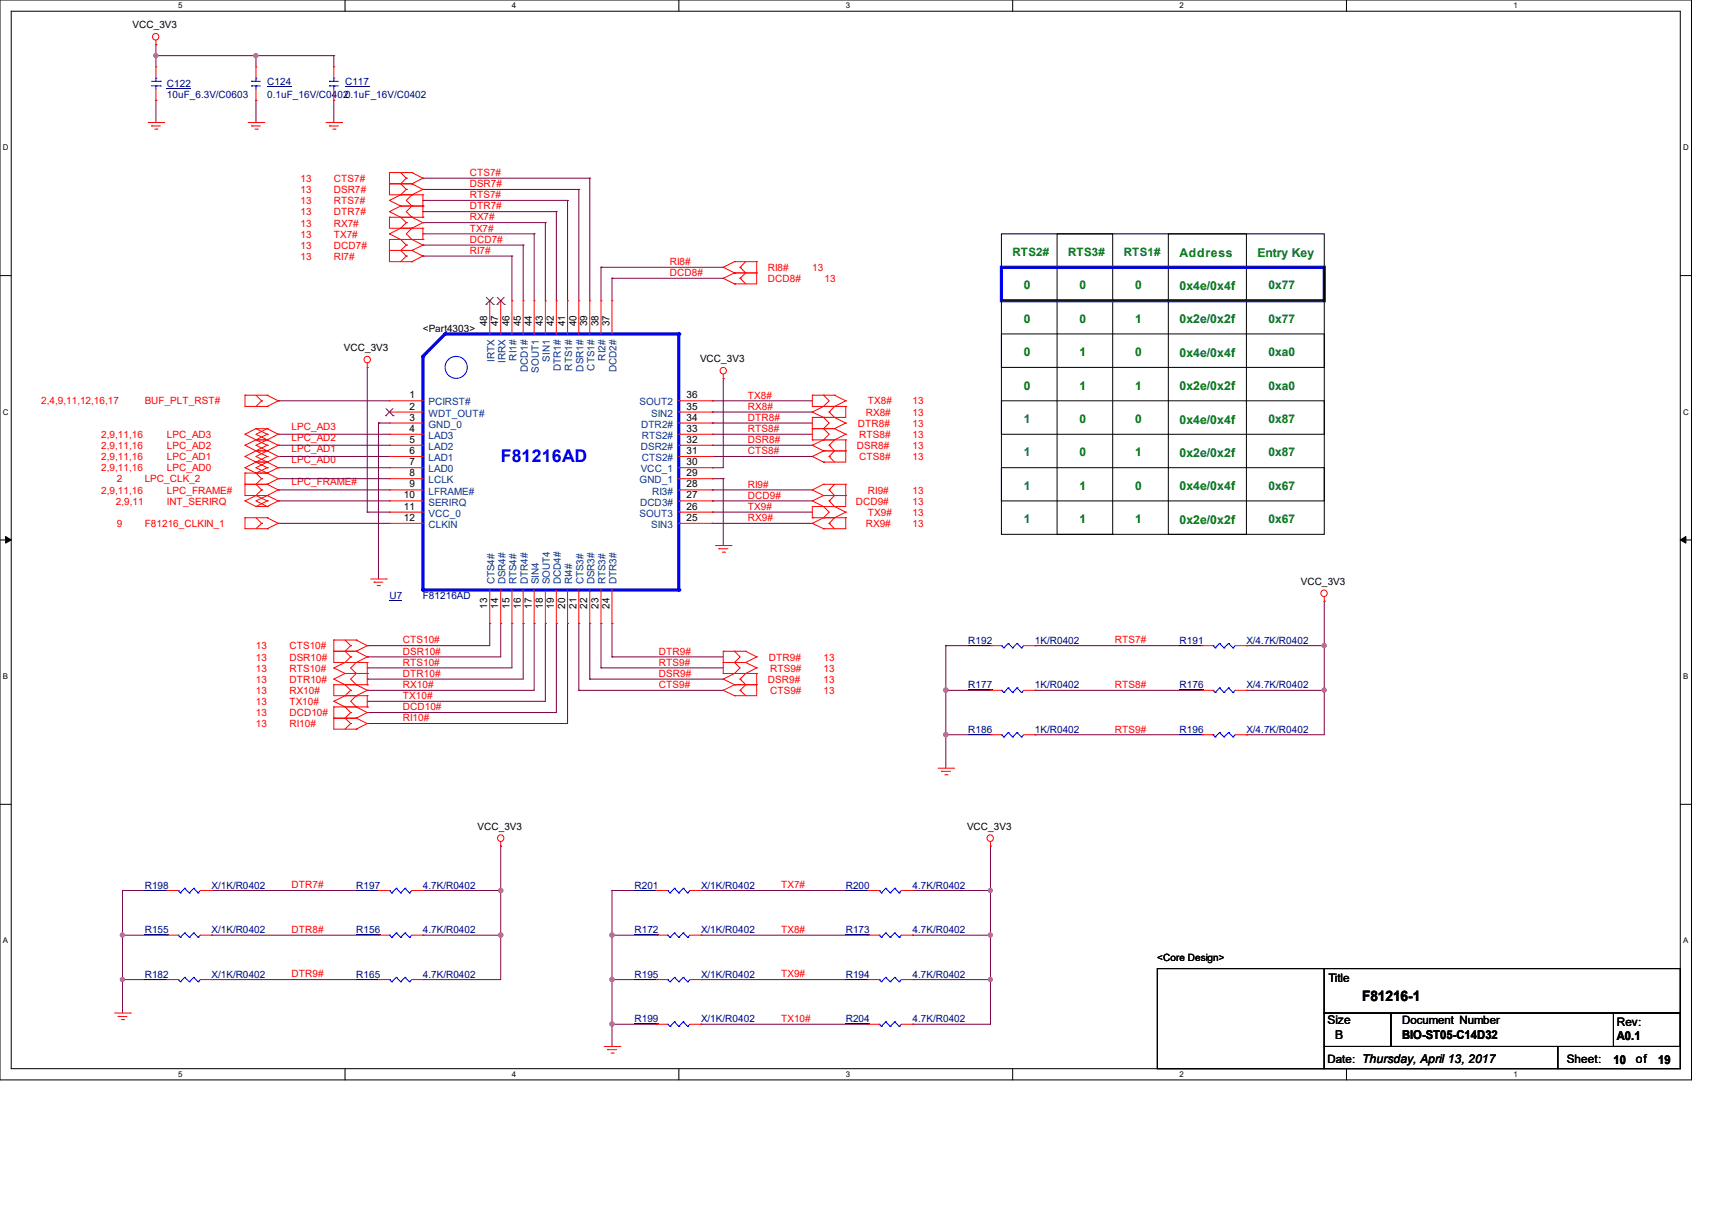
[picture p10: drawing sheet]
<svg xmlns="http://www.w3.org/2000/svg" width="297mm" height="210mm" viewBox="0 0 297 210" stroke-linecap="round" stroke-linejoin="round" font-family="sans-serif">
<path d="M0 0h293.5v187.3h-293.5zM1.9 1.9h289.6v183.4h-289.6z" fill="none" stroke="#000" stroke-width=".17"/>
<g fill="#fff">
<path d="M30.9 .2h.8v1.5h-.8z"/>
<path d="M30.9 185.5h.8v1.6h-.8z"/>
</g>
<path d="M59.9 0v1.9M59.9 185.3v2" fill="none" stroke="#000" stroke-width=".17"/>
<g fill="#fff">
<path d="M88.8 .2h.8v1.5h-.8z"/>
<path d="M88.8 185.5h.8v1.6h-.8z"/>
</g>
<path d="M117.8 0v1.9M117.8 185.3v2" fill="none" stroke="#000" stroke-width=".17"/>
<g fill="#fff">
<path d="M146.7 .2h.8v1.5h-.8z"/>
<path d="M146.7 185.5h.8v1.6h-.8z"/>
</g>
<path d="M175.7 0v1.9M175.7 185.3v2" fill="none" stroke="#000" stroke-width=".17"/>
<g fill="#fff">
<path d="M204.6 .2h.8v1.5h-.8z"/>
<path d="M204.6 185.5h.8v1.6h-.8z"/>
</g>
<path d="M233.6 0v1.9M233.6 185.3v2" fill="none" stroke="#000" stroke-width=".17"/>
<g fill="#fff">
<path d="M262.6 .2h.7v1.5h-.7z"/>
<path d="M262.6 185.5h.7v1.6h-.7z"/>
<path d="M.5 24.8h1v1.6h-1z"/>
<path d="M292 24.8h1v1.6h-1z"/>
<path d="M.5 70.7h1v1.5h-1z"/>
<path d="M292 70.7h1v1.5h-1z"/>
</g>
<path d="M0 47.8h1.9M291.5 47.8h2" fill="none" stroke="#000" stroke-width=".17"/>
<g fill="#fff">
<path d="M.5 116.5h.9v1.6h-.9z"/>
<path d="M292 116.5h.9v1.6h-.9z"/>
</g>
<path d="M0 93.6h1.9M291.5 93.6h2" fill="none" stroke="#000" stroke-width=".17"/>
<path d="M1 93l.9 .6-.9 .6zM291.5 93.6l1-.6v1.2z" fill="#000" stroke="#000" stroke-width=".17"/>
<g fill="#fff">
<path d="M.5 162.4h.9v1.5h-.9z"/>
<path d="M292 162.4h.9v1.5h-.9z"/>
</g>
<g fill="none" stroke="#000" stroke-width=".17">
<path d="M173.7 57.9h56v5.8h-56zM173.7 40.6h56v52.1h-56zM173.7 46.4h56v5.8h-56zM183.4 40.6h9.6v52.1h-9.6zM202.7 40.6h13.5v52.1h-13.5zM173.7 69.5h56v5.8h-56zM173.7 81.1h56v5.8h-56zM0 139.5h1.9M291.5 139.5h2M200.8 168h28.9v17.3h-28.9zM229.7 175.7h11.6v5.8h-11.6zM229.7 168h61.8v7.7h-61.8z"/>
<path d="M241.3 175.7h50.2v5.8h-50.2zM279.9 175.7h11.6v5.8h-11.6zM229.7 181.5h40.6v3.8h-40.6zM270.3 181.5h21.2v3.8h-21.2z"/>
</g>
<path d="M77.2 57.9l-3.8 3.9M173.7 46.4h56v5.8h-56z" fill="none" stroke="#00f" stroke-width=".55"/>
<g fill="none" stroke="#800040" stroke-width=".17">
<path d="M27.1 17.4h.1M27.1 9.7h.1M27.1 7.7h.1M27.1 7.7v3.9M27.1 17.4v3.9M27.1 9.7h30.8M44.4 9.7h.1M44.4 17.4h.1M44.4 9.7v1.9M44.4 17.4v3.9M57.9 9.7h.1M57.9 17.4h.1"/>
<path d="M57.9 9.7v1.9M57.9 17.4v3.9M73.4 32.9h.1M73.4 30.9h.1M73.4 38.6h.1M73.4 36.7h.1M73.4 34.8h.1M73.4 32.9h27M73.4 30.9h28.9M73.4 38.6h21.2M73.4 36.7h23.1M73.4 34.8h25.1"/>
<path d="M94.6 38.6h.1M94.6 38.6v13.6M96.5 36.7h.1M96.5 36.7v15.5M98.5 34.8h.1M98.5 34.8v17.4M100.4 32.9h.1M100.4 32.9v19.3M102.3 30.9h.1M102.3 30.9v21.3M73.4 44.4h.1M73.4 42.5h.1"/>
<path d="M73.4 40.6h.1M73.4 44.4h15.4M73.4 42.5h17.4M73.4 40.6h19.3M88.8 44.4h.1M88.8 44.4v7.8M90.8 42.5h.1M90.8 42.5v9.7M92.7 40.6h.1M92.7 40.6v11.6M104.3 46.4h.1M104.3 46.4v5.8"/>
<path d="M104.3 46.4h21.2M106.2 48.3h.1M106.2 48.3v3.9M106.2 48.3h19.3M48.3 69.5h.1M48.3 75.3h.1M48.3 79.2h.1M48.3 77.2h.1M48.3 75.3h19.3M48.3 69.5h19.3M48.3 79.2h19.3M48.3 77.2h19.3"/>
<path d="M63.7 63.7h.1M63.7 63.7v25.1M65.7 73.4h.1M65.7 73.4h1.9M65.7 73.4v27M123.6 75.3h.1M123.6 73.4h.1M123.6 69.5h.1M123.6 71.5h.1M123.6 77.2h.1M123.6 79.2h.1M123.6 75.3h17.3"/>
<path d="M123.6 73.4h17.3M123.6 69.5h17.3M123.6 79.2h17.3M123.6 77.2h17.3M123.6 71.5h17.3M125.5 65.7h.1M125.5 65.7v15.4h-1.9M48.3 81.1h.1M48.3 86.9h.1M48.3 85h.1M48.3 83h.1M48.3 90.8h.1"/>
<path d="M48.3 81.1h19.3M48.3 83h19.3M48.3 86.9h19.3M48.3 85h19.3M48.3 90.8h19.3M63.7 88.8h.1M63.7 88.8h3.9M123.6 81.1h.1M123.6 83h.1M123.6 88.8h.1M123.6 90.8h.1M123.6 85h.1"/>
<path d="M123.6 86.9h.1M123.6 88.8h17.3M123.6 83h1.9M123.6 86.9h17.3M123.6 85h17.3M123.6 90.8h17.3M125.5 83h.1M125.5 83v11.6M63.7 115.8h.1M63.7 117.8h.1M63.7 119.7h.1M63.7 113.9h.1"/>
<path d="M63.7 112h.1M85 108.1h.1M85 108.1v3.9h-21.3M86.9 108.1h.1M86.9 108.1v5.8h-23.2M88.8 108.1h.1M88.8 108.1v7.7h-25.1M90.8 108.1h.1M90.8 108.1v9.7h-27.1M92.7 108.1h.1M92.7 108.1v11.6h-29M94.6 108.1h.1"/>
<path d="M94.6 108.1v13.5h-30.9M96.5 108.1h.1M96.5 108.1v15.5h-32.8M98.5 108.1h.1M98.5 108.1v17.4h-34.8M100.4 119.7h.1M100.4 108.1h.1M100.4 108.1v11.6M100.4 119.7h25.1M102.3 117.8h.1M102.3 108.1h.1M102.3 108.1v9.7"/>
<path d="M102.3 117.8h23.2M104.3 115.8h.1M104.3 108.1h.1M104.3 108.1v7.7M104.3 115.8h21.2M106.2 113.9h.1M106.2 108.1h.1M106.2 108.1v5.8M106.2 113.9h19.3M164.1 112h.1M164.1 119.7h.1M164.1 112h7.7"/>
<path d="M164.1 119.7h7.7M164.1 112v21.2M179.5 112h.1M179.5 119.7h.1M179.5 112h29M179.5 119.7h29M216.2 112h.1M216.2 119.7h.1M216.2 112h13.5M216.2 119.7h13.5M229.7 104.3h.1M229.7 112h.1"/>
<path d="M229.7 119.7h.1M229.7 104.3v23.1h-13.5M63.7 121.6h.1M63.7 125.5h.1M63.7 123.6h.1M164.1 127.4h.1M164.1 127.4h7.7M179.5 127.4h.1M179.5 127.4h29M216.2 127.4h.1M21.3 154.4h.1M21.3 154.4h7.7"/>
<path d="M21.3 154.4v21.3M36.7 154.4h.1M36.7 154.4h29M73.4 154.4h.1M73.4 154.4h13.5M86.9 146.7h.1M86.9 154.4h.1M86.9 146.7v23.2h-13.5M106.2 154.4h.1M106.2 154.4v27.1M106.2 154.4h7.7M121.6 154.4h.1"/>
<path d="M121.6 154.4h29M158.3 154.4h.1M158.3 154.4h13.5M171.8 146.7h.1M171.8 154.4h.1M171.8 146.7v30.9h-13.5M21.3 169.9h.1M21.3 162.2h.1M21.3 162.2h7.7M21.3 169.9h7.7M36.7 162.2h.1M36.7 169.9h.1"/>
<path d="M36.7 162.2h29M36.7 169.9h29M73.4 162.2h.1M73.4 169.9h.1M73.4 162.2h13.5M86.9 162.2h.1M106.2 169.9h.1M106.2 177.6h.1M106.2 162.2h.1M106.2 162.2h7.7M106.2 169.9h7.7M106.2 177.6h7.7"/>
<path d="M121.6 162.2h.1M121.6 169.9h.1M121.6 177.6h.1M121.6 162.2h29M121.6 169.9h29M121.6 177.6h29M158.3 162.2h.1M158.3 169.9h.1M158.3 177.6h.1M158.3 162.2h13.5M158.3 169.9h13.5M171.8 162.2h.1"/>
<path d="M171.8 169.9h.1M106.2 181.5h.1"/>
</g>
<g fill="#f0f" stroke="#f0f" stroke-width=".17">
<circle cx="44.4" cy="9.7" r=".36"/>
<circle cx="27" cy="9.7" r=".36"/>
<circle cx="229.7" cy="112" r=".36"/>
<circle cx="229.7" cy="119.7" r=".36"/>
<circle cx="164.1" cy="119.7" r=".38"/>
<circle cx="164.1" cy="127.4" r=".38"/>
<circle cx="86.9" cy="154.4" r=".38"/>
<circle cx="86.9" cy="162.2" r=".38"/>
<circle cx="21.2" cy="169.9" r=".36"/>
<circle cx="21.2" cy="162.2" r=".36"/>
<circle cx="171.8" cy="154.4" r=".36"/>
<circle cx="171.8" cy="169.9" r=".36"/>
<circle cx="171.8" cy="162.2" r=".36"/>
<circle cx="106.2" cy="169.9" r=".38"/>
<circle cx="106.2" cy="162.2" r=".38"/>
<circle cx="106.2" cy="177.6" r=".38"/>
</g>
<g fill="none" stroke="#f00" stroke-width=".17">
<path d="M27.1 7.7h.1M27.1 7v.7M25.7 21.3h2.7M26.3 21.8h.1M26.3 21.8h1.5M26.8 22.4h.4M27.2 22.4h.1M28.4 21.3h.1M43.1 21.3h2.7M43.6 21.8h.1M43.6 21.8h1.6M44.2 22.4h.4"/>
<path d="M44.6 22.4h.1M45.8 21.3h.1M56.6 21.3h2.7M57.1 21.8h.1M57.1 21.8h1.6M57.7 22.4h.4M58.1 22.4h.1M59.3 21.3h.1M67.6 34.8h.1M67.6 36.7h.1M67.6 37.7h.1M67.6 29.9h.1"/>
<path d="M67.6 31.9h.1M67.6 34.8l1.9 .9M67.6 29.9v3.9h5.8M67.6 36.7l1.9 1 1 .9M67.6 37.7h5.8M67.6 37.7v1.9h5.8M67.6 31.9h3.9M67.6 29.9h3.9M69.5 33.8h.1M69.5 35.7h.1M69.5 39.6h.1M69.5 35.7h3.9"/>
<path d="M69.5 33.8l-1.9 1M69.5 35.7l-1.9 1M69.5 39.6l-1.9 1M69.5 29.9l1 1M70.5 38.6h.1M70.5 30.9h.1M70.5 32.9h.1M70.5 38.6l-1 1M70.5 30.9l-1 1 1 1M70.5 32.9l-1 .9M71.5 35.7h.1M71.5 33.8h.1"/>
<path d="M71.5 37.7h.1M71.5 39.6h.1M71.5 31.9h.1M71.5 29.9h.1M71.5 33.8l-1 1 1 .9M71.5 35.7l-1 1 1 1M71.5 39.6l-1 1 1 .9M71.5 37.7l1.9 .9M71.5 29.9l1.9 1M71.5 31.9l1.9 1M73.4 35.7h.1M73.4 33.8h.1"/>
<path d="M73.4 37.7h.1M73.4 39.6h.1M73.4 38.6h.1M73.4 30.9h.1M73.4 32.9h.1M73.4 33.8v3.9M73.4 39.6v1.9M73.4 38.6l-1.9 1M73.4 30.9l-1.9 1M73.4 32.9l-1.9 .9M67.6 40.6h.1M67.6 41.5h.1"/>
<path d="M67.6 43.4h.1M67.6 40.6l1.9 .9 1 1M67.6 41.5h5.8M67.6 41.5v3.9h3.9M67.6 43.4h3.9M70.5 42.5h.1M70.5 44.4h.1M70.5 42.5l-1 .9 1 1M70.5 44.4l-1 1M71.5 41.5h.1M71.5 43.4h.1M71.5 45.4h.1"/>
<path d="M71.5 41.5l1.9 1M71.5 43.4l1.9 1M73.4 41.5h.1M73.4 42.5h.1M73.4 44.4h.1M73.4 42.5l-1.9 .9M73.4 44.4l-1.9 1M125.5 48.3h.1M125.5 46.4h.1M125.5 48.3l1.9 .9M125.5 46.4l1.9 .9M127.4 49.2h.1"/>
<path d="M127.4 47.3h.1M127.4 45.4h.1M127.4 45.4h3.9M127.4 47.3h3.9M127.4 47.3l-1.9 1M127.4 45.4l-1.9 1M128.4 48.3h.1M128.4 46.4h.1M128.4 46.4l1 .9-1 1M128.4 48.3l1 .9M129.4 45.4l-1 1M131.3 47.3h.1"/>
<path d="M131.3 45.4h.1M131.3 45.4v3.8h-3.9M42.5 68.5h.1M42.5 79.2h.1M42.5 77.2h.1M42.5 75.3h.1M42.5 68.5v2h3.9M42.5 68.5h3.9M42.5 79.2l1.9 .9M42.5 77.2l1.9 1M42.5 75.3l1.9 1M44.4 78.2h.1"/>
<path d="M44.4 76.3h.1M44.4 74.3h.1M44.4 68.5l1 1M44.4 78.2h2M44.4 78.2l-1.9 1M44.4 78.2l2 1M44.4 76.3h2M44.4 76.3l-1.9 .9M44.4 76.3l2 .9M44.4 74.3h2M44.4 74.3l-1.9 1M44.4 74.3l2 1"/>
<path d="M45.4 69.5h.1M45.4 69.5l-1 1M46.4 70.5h.1M46.4 68.5h.1M46.4 78.2h.1M46.4 79.2h.1M46.4 76.3h.1M46.4 77.2h.1M46.4 74.3h.1M46.4 75.3h.1M46.4 68.5l1.9 1M46.4 78.2l1.9 1"/>
<path d="M46.4 78.2l-2 1 2 .9M46.4 79.2l-2 .9M46.4 76.3l1.9 .9M46.4 76.3l-2 .9 2 1M46.4 77.2l-2 1M46.4 74.3l1.9 1M46.4 74.3l-2 1 2 1M46.4 75.3l-2 1M48.3 69.5h.1M48.3 79.2h.1M48.3 77.2h.1M48.3 75.3h.1"/>
<path d="M48.3 69.5l-1.9 1M48.3 79.2l-1.9 .9M48.3 77.2l-1.9 1M48.3 75.3l-1.9 1M63.7 63.7h.1M63.7 62.9v.8M125.5 65.7h.1M125.5 64.9v.8M140.9 76.3h.1M140.9 74.3h.1M140.9 72.4h.1M140.9 70.5h.1"/>
<path d="M140.9 68.5h.1M140.9 71.5h.1M140.9 79.2h.1M140.9 77.2h.1M140.9 70.5h5.8M140.9 68.5h3.9M140.9 76.3h5.8M140.9 74.3h3.9M140.9 68.5v2M140.9 72.4v3.9M140.9 71.5l2 .9M140.9 79.2l2 .9"/>
<path d="M140.9 77.2l2 1M142.9 76.3h.1M142.9 74.3h.1M142.9 72.4h.1M142.9 70.5h.1M142.9 68.5h.1M142.9 78.2h.1M142.9 78.2h3.8M142.9 74.3l.9 1-.9 1M142.9 72.4l.9 1-.9 .9M142.9 68.5l.9 1-.9 1M142.9 70.5l-2 1"/>
<path d="M142.9 78.2l-2 1M142.9 76.3l-2 .9M143.8 71.5h.1M143.8 79.2h.1M143.8 77.2h.1M143.8 71.5l1 .9M143.8 77.2l1 1-1 1M143.8 79.2l1 .9M144.8 74.3h.1M144.8 72.4h.1M144.8 68.5h.1M144.8 74.3l1.9 1"/>
<path d="M144.8 72.4l1.9 1M144.8 68.5l1.9 1M146.7 75.3h.1M146.7 73.4h.1M146.7 69.5h.1M146.7 70.5h.1M146.7 78.2h.1M146.7 76.3h.1M146.7 76.3v3.8h-3.8M146.7 75.3l-1.9 1-1 .9M146.7 73.4l-1.9 .9M146.7 70.5v1.9h-5.8"/>
<path d="M146.7 69.5l-1.9 1-1 1M42.5 82h.1M42.5 84h.1M42.5 89.8h.1M42.5 81.1h.1M42.5 86.9h.1M42.5 82v3.9h3.9M42.5 89.8v1.9h3.9M42.5 84h3.9M42.5 82h3.9M42.5 89.8h3.9M42.5 81.1l1.9 .9"/>
<path d="M42.5 86.9l1.9 .9M44.4 80.1h.1M44.4 82h.1M44.4 85.9h.1M44.4 87.8h.1M44.4 82l1 1M44.4 89.8l1 1M44.4 80.1h2M44.4 80.1l-1.9 1M44.4 80.1l2 1M44.4 85.9l-1.9 1M44.4 87.8h2"/>
<path d="M44.4 85.9l2 1M45.4 83h.1M45.4 85h.1M45.4 90.8h.1M45.4 83l-1 1 1 1M45.4 85l-1 .9M45.4 90.8l-1 .9M46.4 84h.1M46.4 82h.1M46.4 85.9h.1M46.4 91.7h.1M46.4 89.8h.1"/>
<path d="M46.4 80.1h.1M46.4 81.1h.1M46.4 87.8h.1M46.4 86.9h.1M46.4 82l1.9 1M46.4 84l1.9 1M46.4 89.8l1.9 1M46.4 80.1l1.9 1M46.4 80.1l-2 1 2 .9M46.4 81.1l-2 .9M46.4 85.9l1.9 1M46.4 85.9l-2 1 2 .9"/>
<path d="M46.4 86.9l-2 .9M48.3 83h.1M48.3 85h.1M48.3 90.8h.1M48.3 81.1h.1M48.3 86.9h.1M48.3 83l-1.9 1M48.3 85l-1.9 .9M48.3 90.8l-1.9 .9M48.3 81.1l-1.9 .9M48.3 86.9l-1.9 .9M124.1 94.6h2.7"/>
<path d="M124.7 95.2h.1M124.7 95.2h1.6M125.3 95.8h.4M125.7 95.8h.1M126.8 94.6h.1M140.9 89.8h.1M140.9 87.8h.1M140.9 86.9h.1M140.9 85h.1M140.9 90.8h.1M140.9 89.8h5.8M140.9 87.8v2"/>
<path d="M140.9 86.9l2 .9M140.9 85l2 .9M140.9 90.8l2 .9M142.9 80.1h.1M142.9 89.8h.1M142.9 87.8h.1M142.9 85.9h.1M142.9 84h.1M142.9 91.7h.1M142.9 84h3.8M142.9 85.9h3.8M142.9 87.8l.9 1-.9 1"/>
<path d="M142.9 85.9l-2 1M142.9 84l-2 1M142.9 89.8l-2 1M143.8 86.9h.1M143.8 85h.1M143.8 90.8h.1M143.8 85l1 .9-1 1M143.8 86.9l1 .9M143.8 90.8l1 .9M144.8 87.8h.1M144.8 87.8l1.9 1M144.8 84l-1 1"/>
<path d="M146.7 88.8h.1M146.7 85.9h.1M146.7 84h.1M146.7 89.8h.1M146.7 89.8v1.9h-3.8M146.7 84v3.8h-5.8M146.7 88.8l-1.9 1-1 1M57.9 117.8h.1M57.9 115.8h.1M57.9 111h.1M57.9 112.9h.1M57.9 118.7h.1"/>
<path d="M57.9 117.8l2 .9 .9 1M57.9 118.7h5.8M57.9 115.8l2 1M57.9 111v3.9h5.8M57.9 118.7v1.9h5.8M57.9 112.9h3.9M57.9 111h3.9M59.9 116.8h.1M59.9 114.9h.1M59.9 116.8l-2 1M59.9 116.8h3.8M59.9 114.9l-2 .9"/>
<path d="M59.9 111l.9 1M60.8 112h.1M60.8 113.9h.1M60.8 119.7h.1M60.8 113.9l-.9 1M60.8 112l-.9 .9 .9 1M60.8 119.7l-.9 .9M61.8 118.7h.1M61.8 116.8h.1M61.8 114.9h.1M61.8 112.9h.1M61.8 111h.1"/>
<path d="M61.8 116.8l-1 1 1 .9M61.8 114.9l-1 .9 1 1M61.8 111l1.9 1M61.8 112.9l1.9 1M61.8 118.7l1.9 1M63.7 118.7h.1M63.7 116.8h.1M63.7 114.9h.1M63.7 112h.1M63.7 113.9h.1M63.7 119.7h.1M63.7 114.9v3.8"/>
<path d="M63.7 112l-1.9 .9M63.7 113.9l-1.9 1M63.7 119.7l-1.9 .9M64.3 100.4h2.7M64.9 101h.1M64.9 101h1.5M65.4 101.6h.4M65.8 101.6h.1M67 100.4h.1M125.5 114.9h.1M125.5 112.9h.1M125.5 116.8h.1"/>
<path d="M125.5 119.7h.1M125.5 117.8h.1M125.5 112.9v3.9M125.5 117.8l1.9 .9M125.5 116.8h5.8M125.5 114.9h3.9M125.5 112.9h3.9M125.5 119.7l1.9 .9M127.4 114.9h.1M127.4 112.9h.1M127.4 116.8h.1M127.4 118.7h.1"/>
<path d="M127.4 118.7h3.9M127.4 112.9l1 1-1 1M127.4 114.9l1 .9-1 1M127.4 118.7l-1.9 1M127.4 116.8l-1.9 1M128.4 119.7h.1M128.4 117.8h.1M128.4 117.8l1 .9-1 1M128.4 119.7l1 .9M129.4 112.9h.1M129.4 114.9h.1M129.4 112.9l1.9 1"/>
<path d="M129.4 114.9l1.9 .9M131.3 113.9h.1M131.3 115.8h.1M131.3 118.7h.1M131.3 116.8h.1M131.3 116.8v3.8h-3.9M131.3 113.9l-1.9 1M131.3 115.8l-1.9 1-1 1M229.7 104.3h.1M229.7 103.5v.8M57.9 121.6h.1M57.9 122.6h.1"/>
<path d="M57.9 124.5h.1M57.9 121.6l2 1 .9 1M57.9 122.6h5.8M57.9 124.5h3.9M57.9 122.6v3.8h3.9M59.9 120.6h.1M59.9 120.6l-2 1M60.8 123.6h.1M60.8 125.5h.1M60.8 123.6l-.9 .9 .9 1M60.8 125.5l-.9 .9M61.8 122.6h.1"/>
<path d="M61.8 120.6h.1M61.8 124.5h.1M61.8 126.4h.1M61.8 120.6l-1 1 1 1M61.8 122.6l1.9 1M61.8 124.5l1.9 1M63.7 122.6h.1M63.7 120.6h.1M63.7 123.6h.1M63.7 125.5h.1M63.7 120.6v2M63.7 123.6l-1.9 .9"/>
<path d="M63.7 125.5l-1.9 .9M127.4 120.6h.1M162.7 133.2h2.7M163.3 133.8h.1M163.3 133.8h1.6M163.9 134.4h.4M164.3 134.4h.1M165.4 133.2h.1M171.8 127.4h.1M171.8 127.4h1.9M177.6 127.4h1.9M179.5 127.4h.1"/>
<path d="M208.5 127.4h.1M208.5 127.4h1.9M214.3 127.4h1.9M216.2 127.4h.1M86.9 146.7h.1M86.9 146v.7M113.9 154.4h.1M113.9 154.4h1.9M119.7 154.4h1.9M121.6 154.4h.1M171.8 146.7h.1M171.8 146v.7"/>
<path d="M19.9 175.7h2.7M20.5 176.3h.1M20.5 176.3h1.5M21 176.8h.5M21.5 176.8h.1M22.6 175.7h.1M113.9 177.6h.1M113.9 177.6h1.9M119.7 177.6h1.9M121.6 177.6h.1M150.6 177.6h.1M150.6 169.9h.1"/>
<path d="M150.6 177.6h1.9M150.6 169.9h1.9M156.4 177.6h1.9M156.4 169.9h1.9M158.3 177.6h.1M158.3 169.9h.1M104.8 181.5h2.7M105.4 182h.1M105.4 182h1.6M106 182.6h.4M106.4 182.6h.1M107.5 181.5h.1"/>
<circle cx="27" cy="6.4" r=".56"/>
<circle cx="63.7" cy="62.4" r=".56"/>
<circle cx="125.5" cy="64.3" r=".56"/>
<circle cx="229.7" cy="102.9" r=".56"/>
<circle cx="86.9" cy="145.4" r=".56"/>
<circle cx="171.8" cy="145.4" r=".56"/>
</g>
<g fill="none" stroke="#00f" stroke-width=".17">
<path d="M173.7 127.4h.1M173.7 127.4l.5 .4M174.2 127.8h.1M174.9 127h.1M174.9 127l-.7 .8M174.9 127l.8 .8M175.7 127.8h.1M176.4 127h.1M176.4 127l.8 .8M176.4 127l-.7 .8M177.2 127.8h.1M177.6 127.4l-.4 .4"/>
<path d="M210.4 127.4h.1M210.4 127.4l.4 .4M210.8 127.8h.1M211.6 127h.1M211.6 127l-.8 .8M211.6 127l.7 .8M212.3 127.8h.1M213.1 127h.1M213.1 127l.8 .8M213.1 127l-.8 .8M213.9 127.8h.1M214.3 127.4l-.4 .4"/>
<path d="M115.8 154.4h.1M115.8 154.4l.4 .5M116.2 154.9h.1M117 154.1h.1M117 154.1l-.8 .8M117 154.1l.8 .8M117.8 154.9h.1M118.5 154.1h.1M118.5 154.1l.8 .8M118.5 154.1l-.7 .8M119.3 154.9h.1M119.7 154.4l-.4 .5"/>
<path d="M115.8 177.6h.1M115.8 177.6l.4 .4M116.2 178h.1M117 177.2h.1M117 177.2l-.8 .8M117 177.2l.8 .8M117.8 178h.1M118.5 177.2h.1M118.5 177.2l.8 .8M118.5 177.2l-.7 .8M119.3 178h.1M119.7 177.6l-.4 .4"/>
<path d="M152.5 177.6h.1M152.5 169.9h.1M152.5 177.6l.4 .4M152.5 169.9l.4 .4M152.9 178h.1M152.9 170.3h.1M153.7 177.2h.1M153.7 169.5h.1M153.7 177.2l-.8 .8M153.7 177.2l.7 .8M153.7 169.5l-.8 .8M153.7 169.5l.7 .8"/>
<path d="M154.4 178h.1M154.4 170.3h.1M155.2 177.2h.1M155.2 169.5h.1M155.2 177.2l.8 .8M155.2 177.2l-.8 .8M155.2 169.5l.8 .8M155.2 169.5l-.8 .8M156 178h.1M156 170.3h.1M156.4 177.6l-.4 .4M156.4 169.9l-.4 .4"/>
</g>
<path d="M168 127.3h4.2M204.6 127.3h4.2M110.1 154.4h4.2M110.1 177.5h4.2M146.7 177.5h4.2M146.7 169.8h4.2" fill="none" stroke="#000080" stroke-width=".17"/>
<circle cx="73.4" cy="61.8" r=".28" fill="#00f"/>
<circle cx="79.2" cy="63.7" r="1.92" fill="none" stroke="#00f" stroke-width=".17"/>
<path d="M73.4 61.8v40.5" fill="none" stroke="#00f" stroke-width=".55"/>
<circle cx="73.4" cy="102.3" r=".28" fill="#00f"/>
<path d="M73.4 102.3h44.4" fill="none" stroke="#00f" stroke-width=".55"/>
<circle cx="117.8" cy="102.3" r=".28" fill="#00f"/>
<path d="M117.8 57.9v44.4" fill="none" stroke="#00f" stroke-width=".55"/>
<circle cx="117.8" cy="57.9" r=".28" fill="#00f"/>
<path d="M77.2 57.9h40.6" fill="none" stroke="#00f" stroke-width=".55"/>
<circle cx="77.2" cy="57.9" r=".28" fill="#00f"/>
<g fill="none" stroke="#000080" stroke-width=".17">
<path d="M29 15.4h4.1M46.4 15h4.1M59.9 15h4.2M67.6 104.2h2.2M168 111.9h4.2M168 119.6h4.2M204.6 111.9h4.2M204.6 119.6h4.2M25.1 154.4h4.2M61.8 154.4h4.2M146.7 154.4h4.2M25.1 162.1h4.2"/>
<path d="M25.1 169.8h4.2M61.8 162.1h4.2M61.8 169.8h4.2M110.1 162.1h4.2M110.1 169.8h4.2M146.7 162.1h4.2"/>
</g>
<g fill="none" stroke="#f00" stroke-width=".17">
<path d="M27.1 17.4h.1M27.1 11.6h.1M27.1 11.6v1.9M27.1 15.5v1.9M44.4 17.4h.1M44.4 11.6h.1M44.4 11.6v1.9M44.4 15.5v1.9M57.9 17.4h.1M57.9 11.6h.1M57.9 11.6v1.9M57.9 15.5v1.9"/>
<path d="M85 52.2h.1M85 52.2v5.7M86.9 52.2h.1M86.9 52.2v5.7M88.8 52.2h.1M88.8 52.2v5.7M90.8 52.2h.1M90.8 52.2v5.7M92.7 52.2h.1M92.7 52.2v5.7M94.6 52.2h.1M94.6 52.2v5.7"/>
<path d="M96.5 52.2h.1M96.5 52.2v5.7M98.5 52.2h.1M98.5 52.2v5.7M100.4 52.2h.1M100.4 52.2v5.7M102.3 52.2h.1M102.3 52.2v5.7M104.3 52.2h.1M104.3 52.2v5.7M106.2 52.2h.1M106.2 52.2v5.7"/>
<path d="M67.6 69.5h.1M67.6 71.5h.1M67.6 73.4h.1M67.6 75.3h.1M67.6 77.2h.1M67.6 79.2h.1M67.6 69.5h5.8M67.6 71.5h5.8M67.6 73.4h5.8M67.6 75.3h5.8M67.6 77.2h5.8M67.6 79.2h5.8"/>
<path d="M117.8 69.5h5.8M117.8 71.5h5.8M117.8 73.4h5.8M117.8 75.3h5.8M117.8 77.2h5.8M117.8 79.2h5.8M123.6 79.2h.1M123.6 77.2h.1M123.6 75.3h.1M123.6 73.4h.1M123.6 71.5h.1M123.6 69.5h.1"/>
<path d="M67.6 81.1h.1M67.6 83h.1M67.6 85h.1M67.6 86.9h.1M67.6 88.8h.1M67.6 90.8h.1M67.6 81.1h5.8M67.6 83h5.8M67.6 85h5.8M67.6 86.9h5.8M67.6 88.8h5.8M67.6 90.8h5.8"/>
<path d="M117.8 81.1h5.8M117.8 83h5.8M117.8 85h5.8M117.8 86.9h5.8M117.8 88.8h5.8M117.8 90.8h5.8M123.6 90.8h.1M123.6 88.8h.1M123.6 86.9h.1M123.6 85h.1M123.6 83h.1M123.6 81.1h.1"/>
<path d="M85 108.1h.1M85 102.3v5.8M86.9 108.1h.1M86.9 102.3v5.8M88.8 108.1h.1M88.8 102.3v5.8M90.8 108.1h.1M90.8 102.3v5.8M92.7 108.1h.1M92.7 102.3v5.8M94.6 108.1h.1M94.6 102.3v5.8"/>
<path d="M96.5 108.1h.1M96.5 102.3v5.8M98.5 108.1h.1M98.5 102.3v5.8M100.4 108.1h.1M100.4 102.3v5.8M102.3 108.1h.1M102.3 102.3v5.8M104.3 108.1h.1M104.3 102.3v5.8M106.2 108.1h.1M106.2 102.3v5.8"/>
<path d="M171.8 112h.1M171.8 119.7h.1M171.8 112h1.9M171.8 119.7h1.9M177.6 112h1.9M177.6 119.7h1.9M179.5 112h.1M179.5 119.7h.1M208.5 112h.1M208.5 119.7h.1M208.5 112h1.9M208.5 119.7h1.9"/>
<path d="M214.3 112h1.9M214.3 119.7h1.9M216.2 112h.1M216.2 119.7h.1M29 154.4h.1M29 154.4h1.9M34.8 154.4h1.9M36.7 154.4h.1M65.7 154.4h.1M65.7 154.4h1.9M71.5 154.4h1.9M73.4 154.4h.1"/>
<path d="M150.6 154.4h.1M150.6 154.4h1.9M156.4 154.4h1.9M158.3 154.4h.1M29 162.2h.1M29 169.9h.1M29 162.2h1.9M29 169.9h1.9M34.8 162.2h1.9M34.8 169.9h1.9M36.7 162.2h.1M36.7 169.9h.1"/>
<path d="M65.7 162.2h.1M65.7 169.9h.1M65.7 162.2h1.9M65.7 169.9h1.9M71.5 162.2h1.9M71.5 169.9h1.9M73.4 162.2h.1M73.4 169.9h.1M113.9 162.2h.1M113.9 169.9h.1M113.9 162.2h1.9M113.9 169.9h1.9"/>
<path d="M119.7 162.2h1.9M119.7 169.9h1.9M121.6 162.2h.1M121.6 169.9h.1M150.6 162.2h.1M150.6 162.2h1.9M156.4 162.2h1.9M158.3 162.2h.1"/>
</g>
<path d="M84.3 52.8h.1M84.4 51.6l1.2 1.2M85.6 51.6l-1.3 1.2M85.6 52.8h.1M86.2 52.8h.1M86.3 51.6l1.2 1.2M87.5 51.6l-1.3 1.2M87.5 52.8h.1M66.9 72.1h.1M67 70.9l1.2 1.2M68.2 70.9l-1.3 1.2M68.2 72.1h.1" fill="none" stroke="#804000" stroke-width=".17"/>
<g fill="none" stroke="#00f" stroke-width=".17">
<path d="M26.3 14.1h1.5M26.3 14.9h1.5M27.1 13.5h.1M27.1 14.9h.1M27.1 13.5v.6M27.1 14.9v.6M27.8 14.1h.1M27.8 14.9h.1M43.6 14.1h.1M43.6 14.9h.1M43.6 14.1h1.6M43.6 14.9h1.6"/>
<path d="M44.4 13.5h.1M44.4 14.9h.1M44.4 13.5v.6M44.4 14.9v.6M57.1 14.1h.1M57.1 14.9h.1M57.1 14.1h1.6M57.1 14.9h1.6M57.9 13.5h.1M57.9 14.9h.1M57.9 13.5v.6M57.9 14.9v.6"/>
<path d="M173.7 112h.1M173.7 119.7h.1M173.7 112l.5 .4M173.7 119.7l.5 .4M174.2 112.4h.1M174.9 111.6h.1M174.9 119.3h.1M174.9 111.6l-.7 .8M174.9 111.6l.8 .8M174.9 119.3l-.7 .8M174.9 119.3l.8 .8M175.7 112.4h.1"/>
<path d="M176.4 111.6h.1M176.4 119.3h.1M176.4 111.6l-.7 .8M176.4 111.6l.8 .8M176.4 119.3l.8 .8M176.4 119.3l-.7 .8M177.2 112.4h.1M177.6 112l-.4 .4M177.6 119.7l-.4 .4M210.4 112h.1M210.4 119.7h.1M210.4 112l.4 .4"/>
<path d="M210.4 119.7l.4 .4M210.8 112.4h.1M211.6 111.6h.1M211.6 119.3h.1M211.6 111.6l-.8 .8M211.6 111.6l.7 .8M211.6 119.3l-.8 .8M211.6 119.3l.7 .8M212.3 112.4h.1M213.1 111.6h.1M213.1 119.3h.1M213.1 111.6l.8 .8"/>
<path d="M213.1 111.6l-.8 .8M213.1 119.3l.8 .8M213.1 119.3l-.8 .8M213.9 112.4h.1M214.3 112l-.4 .4M214.3 119.7l-.4 .4M174.2 120.1h.1M175.7 120.1h.1M177.2 120.1h.1M210.8 120.1h.1M212.3 120.1h.1M213.9 120.1h.1"/>
<path d="M30.9 154.4h.1M30.9 154.4l.4 .5M31.3 154.9h.1M32 154.1h.1M32 154.1l-.7 .8M32 154.1l.9 .8M32.9 154.9h.1M33.6 154.1h.1M33.6 154.1l.8 .8M33.6 154.1l-.7 .8M34.4 154.9h.1M34.8 154.4l-.4 .5"/>
<path d="M67.6 154.4h.1M67.6 154.4l.4 .5M68 154.9h.1M68.7 154.1h.1M68.7 154.1l-.7 .8M68.7 154.1l.8 .8M69.5 154.9h.1M70.3 154.1h.1M70.3 154.1l.7 .8M70.3 154.1l-.8 .8M71 154.9h.1M71.5 154.4l-.5 .5"/>
<path d="M152.5 154.4h.1M152.5 154.4l.4 .5M152.9 154.9h.1M153.7 154.1h.1M153.7 154.1l-.8 .8M153.7 154.1l.7 .8M154.4 154.9h.1M155.2 154.1h.1M155.2 154.1l.8 .8M155.2 154.1l-.8 .8M156 154.9h.1M156.4 154.4l-.4 .5"/>
<path d="M30.9 162.2h.1M30.9 169.9h.1M30.9 162.2l.4 .4M30.9 169.9l.4 .4M31.3 162.6h.1M31.3 170.3h.1M32 161.8h.1M32 169.5h.1M32 161.8l-.7 .8M32 161.8l.9 .8M32 169.5l-.7 .8M32 169.5l.9 .8"/>
<path d="M32.9 162.6h.1M32.9 170.3h.1M33.6 161.8h.1M33.6 169.5h.1M33.6 161.8l.8 .8M33.6 161.8l-.7 .8M33.6 169.5l.8 .8M33.6 169.5l-.7 .8M34.4 162.6h.1M34.4 170.3h.1M34.8 162.2l-.4 .4M34.8 169.9l-.4 .4"/>
<path d="M67.6 162.2h.1M67.6 169.9h.1M67.6 162.2l.4 .4M67.6 169.9l.4 .4M68 162.6h.1M68 170.3h.1M68.7 161.8h.1M68.7 169.5h.1M68.7 161.8l-.7 .8M68.7 161.8l.8 .8M68.7 169.5l-.7 .8M68.7 169.5l.8 .8"/>
<path d="M69.5 162.6h.1M69.5 170.3h.1M70.3 161.8h.1M70.3 169.5h.1M70.3 161.8l.7 .8M70.3 161.8l-.8 .8M70.3 169.5l.7 .8M70.3 169.5l-.8 .8M71 162.6h.1M71 170.3h.1M71.5 162.2l-.5 .4M71.5 169.9l-.5 .4"/>
<path d="M115.8 162.2h.1M115.8 169.9h.1M115.8 162.2l.4 .4M115.8 169.9l.4 .4M116.2 162.6h.1M116.2 170.3h.1M117 161.8h.1M117 169.5h.1M117 161.8l-.8 .8M117 161.8l.8 .8M117 169.5l-.8 .8M117 169.5l.8 .8"/>
<path d="M117.8 162.6h.1M117.8 170.3h.1M118.5 161.8h.1M118.5 169.5h.1M118.5 161.8l.8 .8M118.5 161.8l-.7 .8M118.5 169.5l.8 .8M118.5 169.5l-.7 .8M119.3 162.6h.1M119.3 170.3h.1M119.7 162.2l-.4 .4M119.7 169.9l-.4 .4"/>
<path d="M152.5 162.2h.1M152.5 162.2l.4 .4M152.9 162.6h.1M153.7 161.8h.1M153.7 161.8l-.8 .8M153.7 161.8l.7 .8M154.4 162.6h.1M155.2 161.8h.1M155.2 161.8l.8 .8M155.2 161.8l-.8 .8M156 162.6h.1M156.4 162.2l-.4 .4"/>
</g>
<g fill="#f0f" stroke="#f0f" stroke-width=".17">
<circle cx="44.4" cy="9.7" r=".36"/>
<circle cx="27" cy="9.7" r=".36"/>
<circle cx="229.7" cy="112" r=".36"/>
<circle cx="229.7" cy="119.7" r=".36"/>
<circle cx="164.1" cy="119.7" r=".38"/>
<circle cx="164.1" cy="127.4" r=".38"/>
<circle cx="86.9" cy="154.4" r=".38"/>
<circle cx="86.9" cy="162.2" r=".38"/>
<circle cx="21.2" cy="169.9" r=".36"/>
<circle cx="21.2" cy="162.2" r=".36"/>
<circle cx="171.8" cy="154.4" r=".36"/>
<circle cx="171.8" cy="169.9" r=".36"/>
<circle cx="171.8" cy="162.2" r=".36"/>
<circle cx="106.2" cy="169.9" r=".38"/>
<circle cx="106.2" cy="162.2" r=".38"/>
<circle cx="106.2" cy="177.6" r=".38"/>
</g>
<text font-size="3" fill="#00f" x="86.9" y="80.1">F81216AD</text>
<text font-size="2.5" x="236.3" y="173.6">F81216-1</text>
<g font-size="2.1" fill="#008000">
<text x="204.6" y="44.5">Address</text>
<text x="218.1" y="44.5">Entry Key</text>
<text x="177.6" y="50.2">0</text>
<text x="187.3" y="50.2">0</text>
<text x="196.9" y="50.2">0</text>
<text x="204.6" y="50.2">0x4e/0x4f</text>
<text x="220.1" y="50.2">0x77</text>
<text x="177.6" y="56">0</text>
<text x="187.3" y="56">0</text>
<text x="196.9" y="56">1</text>
<text x="204.6" y="56">0x2e/0x2f</text>
<text x="220.1" y="56">0x77</text>
<text x="177.6" y="61.8">0</text>
<text x="187.3" y="61.8">1</text>
<text x="196.9" y="61.8">0</text>
<text x="204.6" y="61.8">0x4e/0x4f</text>
<text x="220.1" y="61.8">0xa0</text>
<text x="177.6" y="67.6">0</text>
<text x="187.3" y="67.6">1</text>
<text x="196.9" y="67.6">1</text>
<text x="204.6" y="67.6">0x2e/0x2f</text>
<text x="220.1" y="67.6">0xa0</text>
<text x="177.6" y="73.4">1</text>
<text x="187.3" y="73.4">0</text>
<text x="196.9" y="73.4">0</text>
<text x="204.6" y="73.4">0x4e/0x4f</text>
<text x="220.1" y="73.4">0x87</text>
<text x="177.6" y="79.1">1</text>
<text x="187.3" y="79.1">0</text>
<text x="196.9" y="79.1">1</text>
<text x="204.6" y="79.2">0x2e/0x2f</text>
<text x="220.1" y="79.1">0x87</text>
<text x="177.6" y="84.9">1</text>
<text x="187.3" y="84.9">1</text>
<text x="196.9" y="84.9">0</text>
<text x="204.6" y="85">0x4e/0x4f</text>
<text x="220.1" y="84.9">0x67</text>
<text x="177.6" y="90.7">1</text>
<text x="187.3" y="90.7">1</text>
<text x="196.9" y="90.7">1</text>
<text x="204.6" y="90.8">0x2e/0x2f</text>
<text x="220.1" y="90.7">0x67</text>
</g>
<g font-size="2.1">
<text x="230.3" y="177.6">Size</text>
<text x="231.6" y="180.1">B</text>
<text x="243.2" y="180.2">BIO-ST05-C14D32</text>
<text x="279.9" y="184.4">10</text>
<text x="280.5" y="180.4">A0.1</text>
<text x="283.8" y="184.4">of</text>
<text x="287.7" y="184.4">19</text>
</g>
<g font-size="2" fill="#008000">
<text x="175.7" y="44.4">RTS2#</text>
<text x="185.3" y="44.4">RTS3#</text>
<text x="195" y="44.4">RTS1#</text>
</g>
<g font-size="2">
<text x="230.5" y="170.3">Title</text>
<text x="243.2" y="177.5">Document Number</text>
<text x="280.5" y="178">Rev:</text>
<text x="230.3" y="184.3">Date: Thursday, April 13, 2017</text>
<text x="271.8" y="184.4">Sheet:</text>
</g>
<g font-size="1.7">
<text x="23" y="4.9">VCC_3V3</text>
<text x="73.4" y="57.6">&lt;Part4303&gt;</text>
<text x="84.5" y="56.6" transform="rotate(-90 84.5 56.6)">48</text>
<text x="86.4" y="56.6" transform="rotate(-90 86.4 56.6)">47</text>
<text x="88.4" y="56.6" transform="rotate(-90 88.4 56.6)">46</text>
<text x="90.3" y="56.6" transform="rotate(-90 90.3 56.6)">45</text>
<text x="92.2" y="56.6" transform="rotate(-90 92.2 56.6)">44</text>
<text x="94.2" y="56.6" transform="rotate(-90 94.2 56.6)">43</text>
<text x="96.1" y="56.6" transform="rotate(-90 96.1 56.6)">42</text>
<text x="98" y="56.6" transform="rotate(-90 98 56.6)">41</text>
<text x="100" y="56.6" transform="rotate(-90 100 56.6)">40</text>
<text x="101.9" y="56.6" transform="rotate(-90 101.9 56.6)">39</text>
<text x="103.8" y="56.6" transform="rotate(-90 103.8 56.6)">38</text>
<text x="105.7" y="56.6" transform="rotate(-90 105.7 56.6)">37</text>
<text x="59.6" y="60.9">VCC_3V3</text>
<text x="121.5" y="62.8">VCC_3V3</text>
<text x="71" y="69.1">1</text>
<text x="71" y="71">2</text>
<text x="119.1" y="71">35</text>
<text x="119.1" y="69.1">36</text>
<text x="71" y="72.9">3</text>
<text x="71" y="74.9">4</text>
<text x="71" y="76.8">5</text>
<text x="119.1" y="76.8">32</text>
<text x="119.1" y="74.9">33</text>
<text x="119.1" y="72.9">34</text>
<text x="71" y="78.7">6</text>
<text x="71" y="80.7">7</text>
<text x="71" y="82.6">8</text>
<text x="119.1" y="82.6">29</text>
<text x="119.1" y="80.7">30</text>
<text x="119.1" y="78.7">31</text>
<text x="70.1" y="86.4">10</text>
<text x="70.1" y="88.4">11</text>
<text x="71" y="84.5">9</text>
<text x="119.1" y="88.4">26</text>
<text x="119.1" y="86.4">27</text>
<text x="119.1" y="84.5">28</text>
<text x="70.1" y="90.3">12</text>
<text x="119.1" y="90.3">25</text>
<text x="225.7" y="101.4">VCC_3V3</text>
<text x="84.5" y="105.6" transform="rotate(-90 84.5 105.6)">13</text>
<text x="86.4" y="105.6" transform="rotate(-90 86.4 105.6)">14</text>
<text x="88.4" y="105.6" transform="rotate(-90 88.4 105.6)">15</text>
<text x="90.3" y="105.6" transform="rotate(-90 90.3 105.6)">16</text>
<text x="92.2" y="105.6" transform="rotate(-90 92.2 105.6)">17</text>
<text x="94.2" y="105.6" transform="rotate(-90 94.2 105.6)">18</text>
<text x="96.1" y="105.6" transform="rotate(-90 96.1 105.6)">19</text>
<text x="98" y="105.6" transform="rotate(-90 98 105.6)">20</text>
<text x="100" y="105.6" transform="rotate(-90 100 105.6)">21</text>
<text x="101.9" y="105.6" transform="rotate(-90 101.9 105.6)">22</text>
<text x="103.8" y="105.6" transform="rotate(-90 103.8 105.6)">23</text>
<text x="105.7" y="105.6" transform="rotate(-90 105.7 105.6)">24</text>
<text x="82.8" y="143.9">VCC_3V3</text>
<text x="167.8" y="143.9">VCC_3V3</text>
<text x="200.8" y="166.7">&lt;Core Design&gt;</text>
</g>
<g font-size="1.7" fill="#000080">
<text x="29" y="15.2">C122</text>
<text x="29" y="17.1">10uF_6.3V/C0603</text>
<text x="46.4" y="14.7">C124</text>
<text x="46.4" y="17.1">0.1uF_16V/C04020.1uF_16V/C0402</text>
<text x="59.9" y="14.7">C117</text>
<text x="67.6" y="103.9">U7</text>
<text x="73.4" y="103.9">F81216AD</text>
<text x="168" y="111.7">R192</text>
<text x="179.5" y="111.7">1K/R0402</text>
<text x="204.6" y="111.7">R191</text>
<text x="216.2" y="111.7">X/4.7K/R0402</text>
<text x="168" y="119.4">R177</text>
<text x="179.5" y="119.4">1K/R0402</text>
<text x="204.6" y="119.4">R176</text>
<text x="216.2" y="119.4">X/4.7K/R0402</text>
<text x="168" y="127.1">R186</text>
<text x="179.5" y="127.1">1K/R0402</text>
<text x="204.6" y="127.1">R196</text>
<text x="216.2" y="127.1">X/4.7K/R0402</text>
<text x="25.1" y="154.1">R198</text>
<text x="36.7" y="154.1">X/1K/R0402</text>
<text x="61.8" y="154.1">R197</text>
<text x="73.4" y="154.1">4.7K/R0402</text>
<text x="110.1" y="154.1">R201</text>
<text x="121.6" y="154.1">X/1K/R0402</text>
<text x="146.7" y="154.1">R200</text>
<text x="158.3" y="154.1">4.7K/R0402</text>
<text x="25.1" y="161.8">R155</text>
<text x="36.7" y="161.8">X/1K/R0402</text>
<text x="61.8" y="161.8">R156</text>
<text x="73.4" y="161.8">4.7K/R0402</text>
<text x="110.1" y="161.8">R172</text>
<text x="121.6" y="161.8">X/1K/R0402</text>
<text x="146.7" y="161.8">R173</text>
<text x="158.3" y="161.8">4.7K/R0402</text>
<text x="25.1" y="169.6">R182</text>
<text x="36.7" y="169.6">X/1K/R0402</text>
<text x="61.8" y="169.6">R165</text>
<text x="73.4" y="169.6">4.7K/R0402</text>
<text x="110.1" y="169.6">R195</text>
<text x="121.6" y="169.6">X/1K/R0402</text>
<text x="146.7" y="169.6">R194</text>
<text x="158.3" y="169.6">4.7K/R0402</text>
<text x="110.1" y="177.3">R199</text>
<text x="121.6" y="177.3">X/1K/R0402</text>
<text x="146.7" y="177.3">R204</text>
<text x="158.3" y="177.3">4.7K/R0402</text>
</g>
<g font-size="1.7" fill="#f00">
<text x="52.2" y="35.4">13</text>
<text x="52.2" y="31.5">13</text>
<text x="52.2" y="33.5">13</text>
<text x="57.9" y="35.4">RTS7#</text>
<text x="57.9" y="31.5">CTS7#</text>
<text x="57.9" y="33.5">DSR7#</text>
<text x="81.5" y="32.5">DSR7#</text>
<text x="81.5" y="30.5">CTS7#</text>
<text x="81.5" y="34.4">RTS7#</text>
<text x="52.2" y="37.3">13</text>
<text x="52.2" y="41.2">13</text>
<text x="52.2" y="39.3">13</text>
<text x="57.9" y="37.3">DTR7#</text>
<text x="57.9" y="41.2">TX7#</text>
<text x="57.9" y="39.3">RX7#</text>
<text x="81.5" y="40.2">TX7#</text>
<text x="81.5" y="38.2">RX7#</text>
<text x="81.5" y="36.3">DTR7#</text>
<text x="52.2" y="43.1">13</text>
<text x="52.2" y="45">13</text>
<text x="57.9" y="43.1">DCD7#</text>
<text x="57.9" y="45">RI7#</text>
<text x="81.5" y="44">RI7#</text>
<text x="81.5" y="42.1">DCD7#</text>
<text x="116.2" y="46">RI8#</text>
<text x="116.2" y="47.9">DCD8#</text>
<text x="133.2" y="47">RI8#</text>
<text x="140.9" y="47">13</text>
<text x="133.2" y="48.9">DCD8#</text>
<text x="143" y="48.9">13</text>
<text x="7.2" y="70.1">2,4,9,11,12,16,17</text>
<text x="25.1" y="70.1">BUF_PLT_RST#</text>
<text x="129.7" y="69.1">TX8#</text>
<text x="129.7" y="71.1">RX8#</text>
<text x="150.6" y="70.1">TX8#</text>
<text x="158.3" y="70.1">13</text>
<text x="17.6" y="77.9">2,9,11,16</text>
<text x="17.6" y="75.9">2,9,11,16</text>
<text x="29" y="77.9">LPC_AD2</text>
<text x="29" y="75.9">LPC_AD3</text>
<text x="50.6" y="74.5">LPC_AD3</text>
<text x="50.6" y="76.4">LPC_AD2</text>
<text x="129.7" y="74.9">RTS8#</text>
<text x="129.7" y="73">DTR8#</text>
<text x="129.7" y="76.8">DSR8#</text>
<text x="148.7" y="77.9">DSR8#</text>
<text x="148.8" y="74">DTR8#</text>
<text x="149.1" y="75.9">RTS8#</text>
<text x="150.2" y="72.1">RX8#</text>
<text x="158.3" y="74">13</text>
<text x="158.3" y="77.9">13</text>
<text x="158.3" y="75.9">13</text>
<text x="158.3" y="72.1">13</text>
<text x="17.6" y="81.7">2,9,11,16</text>
<text x="17.6" y="79.8">2,9,11,16</text>
<text x="20.3" y="83.6">2</text>
<text x="25.1" y="83.6">LPC_CLK_2</text>
<text x="29" y="81.7">LPC_AD0</text>
<text x="29" y="79.8">LPC_AD1</text>
<text x="50.6" y="80.3">LPC_AD0</text>
<text x="50.6" y="78.4">LPC_AD1</text>
<text x="129.7" y="78.8">CTS8#</text>
<text x="149.1" y="79.8">CTS8#</text>
<text x="158.3" y="79.8">13</text>
<text x="17.6" y="85.6">2,9,11,16</text>
<text x="20.1" y="87.5">2,9,11</text>
<text x="29" y="85.6">LPC_FRAME#</text>
<text x="29" y="87.5">INT_SERIRQ</text>
<text x="50.6" y="84.2">LPC_FRAME#</text>
<text x="129.7" y="88.4">TX9#</text>
<text x="129.7" y="84.6">RI9#</text>
<text x="129.7" y="86.5">DCD9#</text>
<text x="148.5" y="87.5">DCD9#</text>
<text x="150.6" y="89.4">TX9#</text>
<text x="150.6" y="85.6">RI9#</text>
<text x="158.3" y="87.5">13</text>
<text x="158.3" y="89.4">13</text>
<text x="158.3" y="85.6">13</text>
<text x="20.3" y="91.4">9</text>
<text x="25.1" y="91.4">F81216_CLKIN_1</text>
<text x="129.7" y="90.4">RX9#</text>
<text x="150.2" y="91.4">RX9#</text>
<text x="158.3" y="91.4">13</text>
<text x="44.4" y="112.6">13</text>
<text x="50.2" y="112.6">CTS10#</text>
<text x="69.9" y="113.5">DSR10#</text>
<text x="69.9" y="111.6">CTS10#</text>
<text x="114.3" y="113.5">DTR9#</text>
<text x="193.4" y="111.6">RTS7#</text>
<text x="44.4" y="118.4">13</text>
<text x="44.4" y="116.5">13</text>
<text x="44.4" y="114.6">13</text>
<text x="50.2" y="118.4">DTR10#</text>
<text x="50.2" y="116.5">RTS10#</text>
<text x="50.2" y="114.6">DSR10#</text>
<text x="69.9" y="115.4">RTS10#</text>
<text x="69.9" y="117.4">DTR10#</text>
<text x="69.9" y="119.3">RX10#</text>
<text x="114.3" y="115.4">RTS9#</text>
<text x="114.3" y="117.4">DSR9#</text>
<text x="114.3" y="119.3">CTS9#</text>
<text x="133.2" y="118.4">DSR9#</text>
<text x="133.4" y="114.6">DTR9#</text>
<text x="133.6" y="116.5">RTS9#</text>
<text x="142.9" y="114.6">13</text>
<text x="142.9" y="118.4">13</text>
<text x="142.9" y="116.5">13</text>
<text x="193.4" y="119.3">RTS8#</text>
<text x="44.4" y="122.3">13</text>
<text x="44.4" y="124.2">13</text>
<text x="44.4" y="120.4">13</text>
<text x="50.2" y="122.3">TX10#</text>
<text x="50.2" y="124.2">DCD10#</text>
<text x="50.2" y="120.4">RX10#</text>
<text x="69.9" y="121.2">TX10#</text>
<text x="69.9" y="125.1">RI10#</text>
<text x="69.9" y="123.2">DCD10#</text>
<text x="133.6" y="120.4">CTS9#</text>
<text x="142.9" y="120.4">13</text>
<text x="44.4" y="126.2">13</text>
<text x="50.2" y="126.2">RI10#</text>
<text x="193.4" y="127">RTS9#</text>
<text x="50.6" y="154">DTR7#</text>
<text x="135.5" y="154">TX7#</text>
<text x="50.6" y="161.8">DTR8#</text>
<text x="135.5" y="161.8">TX8#</text>
<text x="50.6" y="169.5">DTR9#</text>
<text x="135.5" y="169.5">TX9#</text>
<text x="135.5" y="177.2">TX10#</text>
</g>
<g font-size="1.7" fill="#004080">
<text x="85.8" y="62.8" transform="rotate(-90 85.8 62.8)">IRTX</text>
<text x="87.7" y="62.9" transform="rotate(-90 87.7 62.9)">IRRX</text>
<text x="89.6" y="62.5" transform="rotate(-90 89.6 62.5)">RI1#</text>
<text x="91.6" y="64.5" transform="rotate(-90 91.6 64.5)">DCD1#</text>
<text x="93.5" y="64.6" transform="rotate(-90 93.5 64.6)">SOUT1</text>
<text x="95.4" y="62.7" transform="rotate(-90 95.4 62.7)">SIN1</text>
<text x="97.3" y="64.3" transform="rotate(-90 97.3 64.3)">DTR1#</text>
<text x="99.3" y="64.3" transform="rotate(-90 99.3 64.3)">RTS1#</text>
<text x="101.2" y="64.4" transform="rotate(-90 101.2 64.4)">DSR1#</text>
<text x="103.1" y="64.3" transform="rotate(-90 103.1 64.3)">CTS1#</text>
<text x="105.1" y="62.5" transform="rotate(-90 105.1 62.5)">RI2#</text>
<text x="107" y="64.5" transform="rotate(-90 107 64.5)">DCD2#</text>
<text x="74.3" y="70.3">PCIRST#</text>
<text x="111" y="70.3">SOUT2</text>
<text x="74.3" y="72.3">WDT_OUT#</text>
<text x="74.3" y="74.2">GND_0</text>
<text x="74.3" y="76.1">LAD3</text>
<text x="111.2" y="74.2">DTR2#</text>
<text x="111.3" y="76.1">RTS2#</text>
<text x="113" y="72.3">SIN2</text>
<text x="74.3" y="78">LAD2</text>
<text x="74.3" y="80">LAD1</text>
<text x="74.3" y="81.9">LAD0</text>
<text x="74.3" y="83.8">LCLK</text>
<text x="111" y="83.8">GND_1</text>
<text x="111.2" y="81.9">VCC_1</text>
<text x="111.2" y="78">DSR2#</text>
<text x="111.3" y="80">CTS2#</text>
<text x="74.3" y="85.8">LFRAME#</text>
<text x="74.3" y="87.7">SERIRQ</text>
<text x="74.3" y="89.6">VCC_0</text>
<text x="111" y="89.6">SOUT3</text>
<text x="111" y="87.7">DCD3#</text>
<text x="113.2" y="85.8">RI3#</text>
<text x="74.3" y="91.6">CLKIN</text>
<text x="113" y="91.6">SIN3</text>
<text x="85.8" y="101.3" transform="rotate(-90 85.8 101.3)">CTS4#</text>
<text x="87.7" y="101.3" transform="rotate(-90 87.7 101.3)">DSR4#</text>
<text x="89.6" y="101.3" transform="rotate(-90 89.6 101.3)">RTS4#</text>
<text x="91.6" y="101.3" transform="rotate(-90 91.6 101.3)">DTR4#</text>
<text x="93.5" y="101.3" transform="rotate(-90 93.5 101.3)">SIN4</text>
<text x="95.4" y="101.3" transform="rotate(-90 95.4 101.3)">SOUT4</text>
<text x="97.3" y="101.3" transform="rotate(-90 97.3 101.3)">DCD4#</text>
<text x="99.3" y="101.3" transform="rotate(-90 99.3 101.3)">RI4#</text>
<text x="101.2" y="101.3" transform="rotate(-90 101.2 101.3)">CTS3#</text>
<text x="103.1" y="101.3" transform="rotate(-90 103.1 101.3)">DSR3#</text>
<text x="105.1" y="101.3" transform="rotate(-90 105.1 101.3)">RTS3#</text>
<text x="107" y="101.3" transform="rotate(-90 107 101.3)">DTR3#</text>
</g>
<g font-size="1.4">
<text x="30.9" y="1.4">5</text>
<text x="88.8" y="1.4">4</text>
<text x="146.7" y="1.4">3</text>
<text x="204.6" y="1.4">2</text>
<text x="262.6" y="1.4">1</text>
<text x=".5" y="26.1">D</text>
<text x="292" y="26.1">D</text>
<text x=".5" y="71.9">C</text>
<text x="292" y="71.9">C</text>
<text x=".5" y="117.8">B</text>
<text x="292" y="117.8">B</text>
<text x=".5" y="163.6">A</text>
<text x="292" y="163.6">A</text>
<text x="30.9" y="186.8">5</text>
<text x="88.8" y="186.8">4</text>
<text x="146.7" y="186.8">3</text>
<text x="204.6" y="186.8">2</text>
<text x="262.6" y="186.8">1</text>
</g>
</svg>
